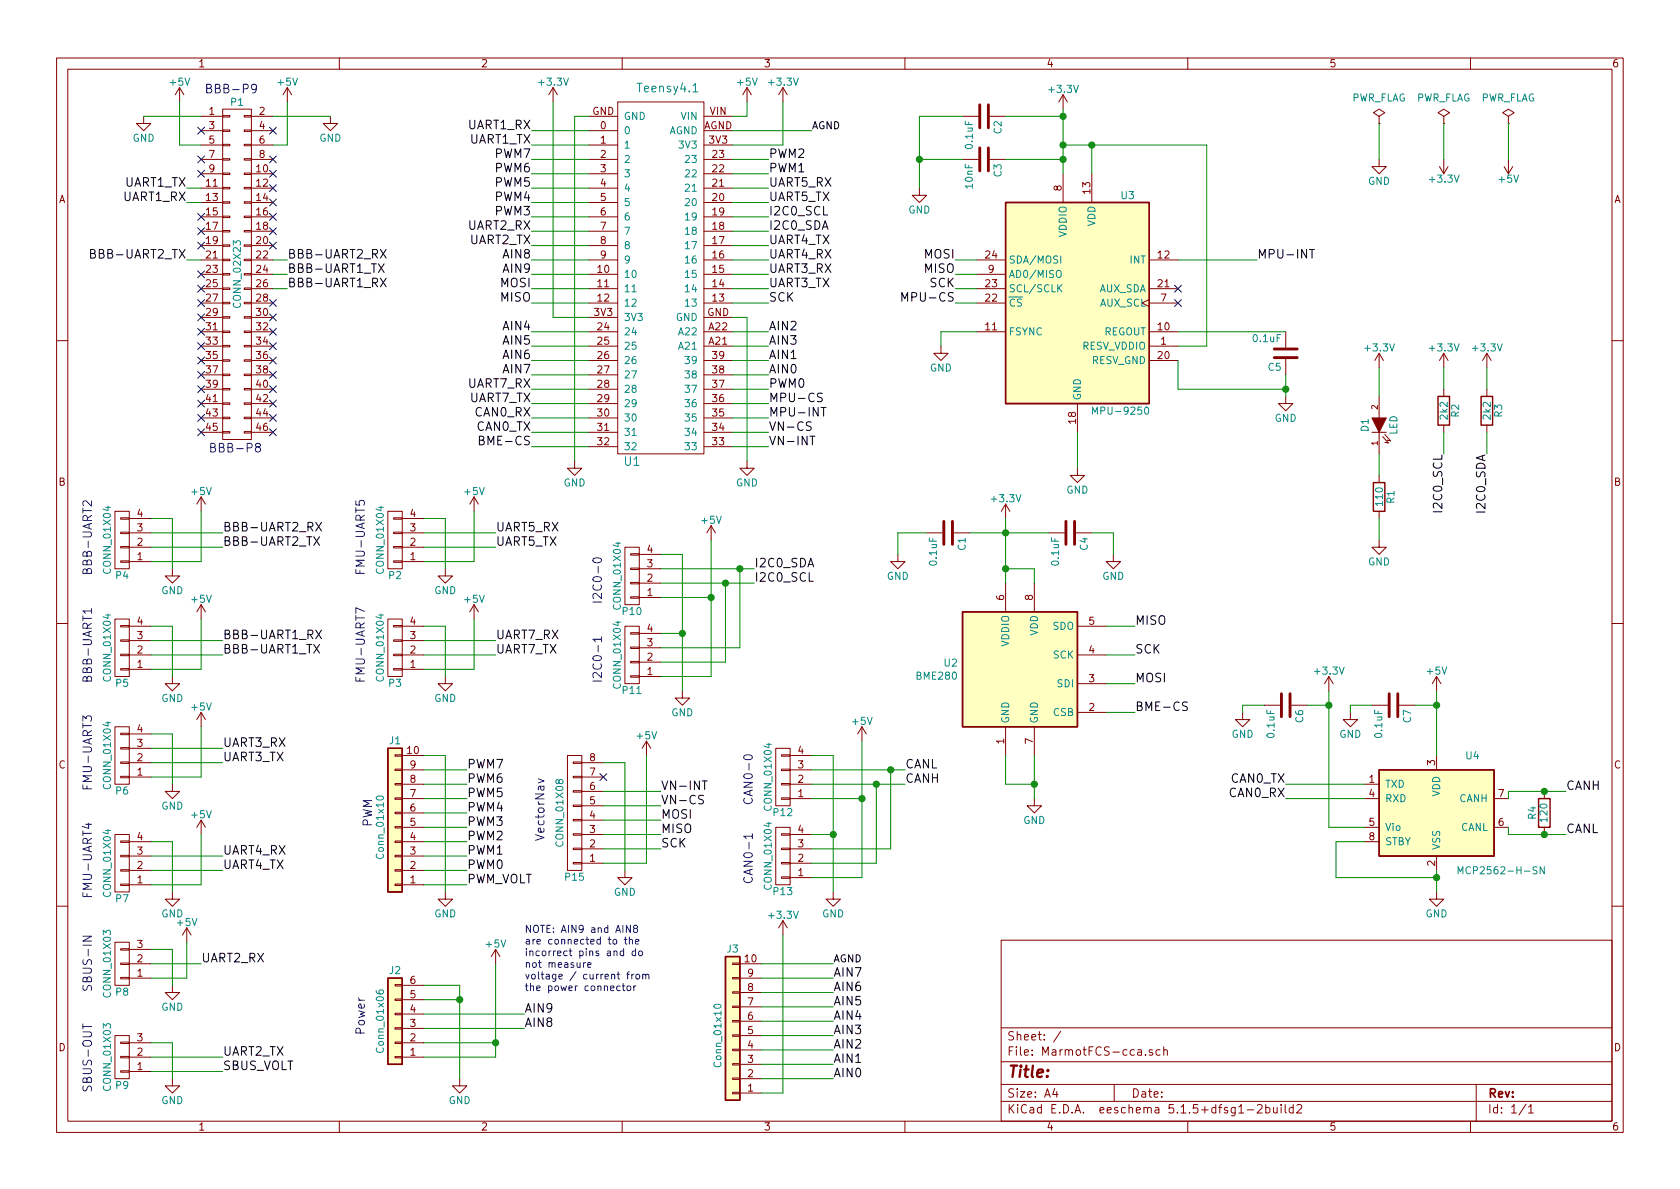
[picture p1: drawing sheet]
<svg xmlns="http://www.w3.org/2000/svg" width="297mm" height="210mm" viewBox="0 0 297 210" stroke-linecap="round" stroke-linejoin="round" font-family="sans-serif">
<g fill="none" stroke="#840000" stroke-width=".18">
<path d="M10 10.3h277v189.9h-277zM12 12.2h273v186.1h-273zM31.7 15.5l-.7 1.3M31.7 15.5v2.5M31.7 15.5l.8 1.3M39.4 19.3h5v58.4h-5zM50.8 15.5l-.8 1.3M50.8 15.5v2.5M50.8 15.5l.8 1.3M60 10.3v1.9M97.8 15.5l-.8 1.3M97.8 15.5v2.5"/>
<path d="M97.8 15.5l.8 1.3M109.2 18h15.3v62.3h-15.3zM110 10.3v1.9M132.1 15.5l-.8 1.3M132.1 15.5v2.5M132.1 15.5l.7 1.3M138.4 15.5v2.5M138.4 15.5l-.7 1.3M138.4 15.5l.8 1.3M160 10.3v1.9M188 16.8v2.5M188 16.8l-.8 1.2"/>
<path d="M188 16.8l.7 1.2M210 10.3v1.9M260 10.3v1.9M25.4 20.6v1.2h1.3l-1.3 1.3-1.3-1.3h1.3M35.6 23.1h3.8M35.6 25.6h3.8M35.6 38.3h3.8M35.6 28.2h3.8M35.6 35.8h3.8M35.6 33.3h3.8M35.6 30.7h3.8M35.6 20.6h3.8"/>
<path d="M39.4 38.2h1.2v.3h-1.2zM39.4 35.7h1.2v.2h-1.2zM39.4 33.1h1.2v.3h-1.2zM39.4 30.6h1.2v.3h-1.2zM39.4 28.1h1.2v.2h-1.2zM39.4 25.5h1.2v.3h-1.2zM39.4 23h1.2v.2h-1.2zM39.4 20.4h1.2v.3h-1.2zM43.2 38.2h1.2v.3h-1.2zM43.2 35.7h1.2v.2h-1.2zM43.2 33.1h1.2v.3h-1.2zM43.2 30.6h1.2v.3h-1.2z"/>
<path d="M43.2 28.1h1.2v.2h-1.2zM43.2 25.5h1.2v.3h-1.2zM43.2 23h1.2v.2h-1.2zM43.2 20.4h1.2v.3h-1.2zM44.4 23.1h3.9M44.4 25.6h3.9M44.4 38.3h3.9M44.4 28.2h3.9M44.4 35.8h3.9M44.4 33.3h3.9M44.4 30.7h3.9M44.4 20.6h3.9"/>
<path d="M58.4 20.6v1.2h1.3l-1.3 1.3-1.3-1.3h1.3M104.1 23.1h5.1M104.1 25.6h5.1M104.1 38.3h5.1M104.1 28.2h5.1M104.1 35.8h5.1M104.1 33.3h5.1M104.1 30.7h5.1M104.1 20.6h5.1M124.5 23.1h5M124.5 25.6h5M124.5 38.3h5"/>
<path d="M124.5 28.2h5M124.5 35.8h5M124.5 33.3h5M124.5 30.7h5M124.5 20.6h5M162.6 33.3v1.2h1.2l-1.2 1.3-1.3-1.3h1.3M170.2 28.2h2.8M170.2 20.6h2.8M175 28.2h2.8M175 20.6h2.8M188 30.7v5.1M193 30.7v5.1"/>
<path d="M243.8 20.6l1.1-.7-1.1-.6-1 .6 1 .7v1.2M243.8 21.8h.1M243.8 28.2v1.3h1.3l-1.3 1.2-1.2-1.2h1.2M254.5 29.5l.8 1.2M255.3 20.6l1-.7-1-.6-1 .6 1 .7v1.2M255.3 21.8h.1M255.3 28.2v2.5M256 29.5l-.7 1.2M265.9 29.5l.8 1.2M266.7 20.6l1-.7-1-.6-1 .6 1 .7v1.2M266.7 21.8h.1M266.7 28.2v2.5"/>
<path d="M267.5 29.5l-.8 1.2M35.6 58.7h3.8M35.6 46h3.8M35.6 51h3.8M35.6 53.6h3.8M35.6 48.5h3.8M35.6 43.4h3.8M35.6 40.9h3.8M35.6 56.1h3.8M39.4 58.5h1.2v.3h-1.2zM39.4 56h1.2v.3h-1.2zM39.4 53.5h1.2v.2h-1.2z"/>
<path d="M39.4 50.9h1.2v.3h-1.2zM39.4 48.4h1.2v.2h-1.2zM39.4 45.8h1.2v.3h-1.2zM39.4 43.3h1.2v.3h-1.2zM39.4 40.8h1.2v.2h-1.2zM43.2 58.5h1.2v.3h-1.2zM43.2 56h1.2v.3h-1.2zM43.2 53.5h1.2v.2h-1.2zM43.2 50.9h1.2v.3h-1.2zM43.2 48.4h1.2v.2h-1.2zM43.2 45.8h1.2v.3h-1.2zM43.2 43.3h1.2v.3h-1.2z"/>
<path d="M43.2 40.8h1.2v.2h-1.2zM44.4 58.7h3.9M44.4 46h3.9M44.4 51h3.9M44.4 53.6h3.9M44.4 48.5h3.9M44.4 43.4h3.9M44.4 40.9h3.9M44.4 56.1h3.9M104.1 58.7h5.1M104.1 46h5.1M104.1 51h5.1"/>
<path d="M104.1 53.6h5.1M104.1 48.5h5.1M104.1 43.4h5.1M104.1 40.9h5.1M104.1 56.1h5.1M124.5 58.7h5M124.5 46h5M124.5 51h5M124.5 53.6h5M124.5 48.5h5M124.5 43.4h5M124.5 40.9h5"/>
<path d="M124.5 56.1h5M172.7 58.7h5.1M172.7 46h5.1M172.7 51h5.1M172.7 53.6h5.1M172.7 48.5h5.1M203.2 53l-1.3 .6 1.3 .6M203.2 58.7h5.1M203.2 46h5.1M203.2 51h5.1M203.2 53.6h5.1M227.3 58.7v2.8"/>
<path d="M10 60.2h2M35.6 61.2h3.8M35.6 63.7h3.8M35.6 76.4h3.8M35.6 66.3h3.8M35.6 68.8h3.8M35.6 71.4h3.8M35.6 73.9h3.8M39.4 76.3h1.2v.3h-1.2zM39.4 73.8h1.2v.2h-1.2zM39.4 71.2h1.2v.3h-1.2zM39.4 68.7h1.2v.3h-1.2z"/>
<path d="M39.4 66.2h1.2v.2h-1.2zM39.4 63.6h1.2v.3h-1.2zM39.4 61.1h1.2v.2h-1.2zM43.2 76.3h1.2v.3h-1.2zM43.2 73.8h1.2v.2h-1.2zM43.2 71.2h1.2v.3h-1.2zM43.2 68.7h1.2v.3h-1.2zM43.2 66.2h1.2v.2h-1.2zM43.2 63.6h1.2v.3h-1.2zM43.2 61.1h1.2v.2h-1.2zM44.4 61.2h3.9M44.4 63.7h3.9"/>
<path d="M44.4 76.4h3.9M44.4 66.3h3.9M44.4 68.8h3.9M44.4 71.4h3.9M44.4 73.9h3.9M104.1 61.2h5.1M104.1 63.7h5.1M104.1 76.4h5.1M104.1 66.3h5.1M104.1 68.8h5.1M104.1 71.4h5.1M104.1 73.9h5.1"/>
<path d="M104.1 79h5.1M124.5 61.2h5M124.5 63.7h5M124.5 76.4h5M124.5 66.3h5M124.5 68.8h5M124.5 71.4h5M124.5 73.9h5M124.5 79h5M166.4 61.2v1.3h1.2l-1.2 1.2-1.3-1.2h1.3M190.5 71.4v5M203.2 61.2h5.1"/>
<path d="M203.2 63.7h5.1M227.3 70.1v1.3h1.3l-1.3 1.2-1.2-1.2h1.2M227.3 63.5v2.8M242.6 76.4h2.5M243.8 62.5l-.7 1.2M243.8 62.5v2.5M243.8 70.1v3.8M243.8 76.4v3.9M243.8 62.5l.8 1.2M244.5 77.2l1 1.2-.6-.2M244.9 76.8l1 1.2-.7-.2M255.3 62.5l-.8 1.2"/>
<path d="M255.3 62.5v2.5M255.3 68.8v1.3M255.3 75.2v1.2M255.3 62.5l.7 1.2M262.9 62.5v2.5M262.9 68.8v1.3M262.9 75.2v1.2M262.9 62.5l-.8 1.2M262.9 62.5l.8 1.2M285 60.2h2M20.3 90.4h2.6v10.2h-2.6zM21.3 91.6h1.6v.2h-1.6z"/>
<path d="M21.3 94.1h1.6v.3h-1.6zM21.3 96.6h1.6v.3h-1.6zM21.3 99.2h1.6v.2h-1.6zM22.9 99.3h3.8M22.9 96.8h3.8M22.9 94.2h3.8M22.9 91.7h3.8M35.6 87.9v2.5M35.6 87.9l-.8 1.2M35.6 87.9l.7 1.2M68.6 90.4h2.5v10.2h-2.5zM69.6 91.6h1.5v.2h-1.5z"/>
<path d="M69.6 94.1h1.5v.3h-1.5zM69.6 96.6h1.5v.3h-1.5zM69.6 99.2h1.5v.2h-1.5zM71.1 99.3h3.8M71.1 96.8h3.8M71.1 94.2h3.8M71.1 91.7h3.8M83.8 87.9v2.5M83.8 87.9l-.7 1.2M83.8 87.9l.8 1.2M101.6 81.5v1.3h1.3l-1.3 1.3-1.3-1.3h1.3M110.5 96.8h2.5v10.1h-2.5z"/>
<path d="M111.5 97.9h1.5v.3h-1.5zM113 98h3.8M125.7 93l-.7 1.2M125.7 93v2.5M125.7 93l.8 1.2M132.1 81.5v1.3h1.2l-1.2 1.3-1.3-1.3h1.3M158.7 98v1.3h1.3l-1.3 1.3-1.2-1.3h1.2M163.8 94.2h2.8M168.7 94.2h2.7M177.8 89.1v2.6M177.8 89.1l-.8 1.3M177.8 89.1l.8 1.3"/>
<path d="M185.4 94.2h2.8M190.2 94.2h2.8M190.5 82.8v1.3h1.3l-1.3 1.2-1.3-1.2h1.3M196.8 98v1.3h1.3l-1.3 1.3-1.2-1.3h1.2M243.8 95.5v1.3h1.3l-1.3 1.2-1.2-1.2h1.2M243.8 84.1v1.2M243.8 90.4v1.3M10 110.3h2M20.3 109.5h2.6v10.1h-2.6zM21.3 110.6h1.6v.3h-1.6zM21.3 113.2h1.6v.2h-1.6zM21.3 115.7h1.6v.2h-1.6z"/>
<path d="M21.3 118.2h1.6v.3h-1.6zM22.9 115.8h3.8M22.9 110.7h3.8M22.9 118.4h3.8M22.9 113.3h3.8M30.5 119.6v1.3h1.2l-1.2 1.3-1.3-1.3h1.3M30.5 100.6v1.2h1.2l-1.2 1.3-1.3-1.3h1.3M35.6 106.9l-.8 1.3M35.6 106.9v2.6M35.6 106.9l.7 1.3M68.6 109.5h2.5v10.1h-2.5zM69.6 110.6h1.5v.3h-1.5z"/>
<path d="M69.6 113.2h1.5v.2h-1.5zM69.6 115.7h1.5v.2h-1.5zM69.6 118.2h1.5v.3h-1.5zM71.1 115.8h3.8M71.1 110.7h3.8M71.1 118.4h3.8M71.1 113.3h3.8M78.7 119.6v1.3h1.3l-1.3 1.3-1.2-1.3h1.2M78.7 100.6v1.2h1.3l-1.3 1.3-1.2-1.3h1.2M83.8 106.9l-.7 1.3M83.8 106.9v2.6M83.8 106.9l.8 1.3"/>
<path d="M110.5 110.7h2.5v10.2h-2.5zM111.5 100.5h1.5v.2h-1.5zM111.5 103h1.5v.2h-1.5zM111.5 105.5h1.5v.3h-1.5zM111.5 111.9h1.5v.2h-1.5zM111.5 114.4h1.5v.3h-1.5zM111.5 117h1.5v.2h-1.5zM111.5 119.5h1.5v.3h-1.5zM113 105.7h3.8M113 103.1h3.8M113 100.6h3.8M113 119.6h3.8"/>
<path d="M113 117.1h3.8M113 114.5h3.8M113 112h3.8M177.8 103.1v5.1M182.9 103.1v5.1M190.5 115.8h5.1M190.5 110.7h5.1M234.9 119.6l-.7 1.3M234.9 119.6v2.6M234.9 119.6l.8 1.3M254 119.6l-.8 1.3M254 119.6v2.6"/>
<path d="M254 119.6l.8 1.3M285 110.3h2M20.3 128.5h2.6v10.2h-2.6zM21.3 129.7h1.6v.2h-1.6zM21.3 132.2h1.6v.3h-1.6zM21.3 134.7h1.6v.3h-1.6zM21.3 137.3h1.6v.2h-1.6zM22.9 137.4h3.8M22.9 134.9h3.8M22.9 132.3h3.8M22.9 129.8h3.8M30.5 138.7v1.2h1.2l-1.2 1.3-1.3-1.3h1.3"/>
<path d="M35.6 126v2.5M35.6 126l-.8 1.2M35.6 126l.7 1.2M69.8 138.6h1.3v.2h-1.3zM69.8 136h1.3v.3h-1.3zM69.8 133.5h1.3v.2h-1.3zM71.1 138.7h3.8M71.1 133.6h3.8M71.1 136.1h3.8M100.3 133.6h2.6v20.3h-2.6zM101.3 134.7h1.6v.3h-1.6zM101.3 137.3h1.6v.2h-1.6z"/>
<path d="M101.3 139.8h1.6v.3h-1.6zM102.9 137.4h3.8M102.9 134.9h3.8M102.9 139.9h3.8M114.3 131.1l-.8 1.2M114.3 131.1v2.5M114.3 131.1l.8 1.2M120.6 122.2v1.2h1.3l-1.3 1.3-1.2-1.3h1.2M137.2 132.3h2.5v10.2h-2.5zM138.2 133.5h1.5v.2h-1.5zM138.2 136h1.5v.3h-1.5zM138.2 138.6h1.5v.2h-1.5z"/>
<path d="M139.7 138.7h3.8M139.7 133.6h3.8M139.7 136.1h3.8M152.4 128.5l-.8 1.3M152.4 128.5v2.6M152.4 128.5l.8 1.3M177.8 128.5v5.1M182.9 128.5v5.1M190.5 126h5.1M190.5 120.9h5.1M219.7 126v1.2h1.3l-1.3 1.3-1.3-1.3h1.3M223.5 124.7h2.8"/>
<path d="M228.3 124.7h2.8M238.8 126v1.2h1.2l-1.2 1.3-1.3-1.3h1.3M241.3 138.7h2.5M242.6 124.7h2.8M247.4 124.7h2.8M254 133.6v2.5M273 139.9v1.3M20.3 147.6h2.6v10.1h-2.6zM21.3 148.7h1.6v.3h-1.6zM21.3 151.3h1.6v.2h-1.6zM21.3 153.8h1.6v.2h-1.6zM21.3 156.3h1.6v.3h-1.6z"/>
<path d="M22.9 148.8h3.8M22.9 156.5h3.8M22.9 153.9h3.8M22.9 151.4h3.8M30.5 157.7v1.3h1.2l-1.2 1.3-1.3-1.3h1.3M35.6 145v2.6M35.6 145l-.8 1.3M35.6 145l.7 1.3M69.8 141.1h1.3v.2h-1.3zM69.8 143.6h1.3v.3h-1.3zM69.8 148.7h1.3v.3h-1.3zM69.8 151.3h1.3v.2h-1.3z"/>
<path d="M69.8 153.8h1.3v.2h-1.3zM69.8 156.3h1.3v.3h-1.3zM69.8 146.2h1.3v.2h-1.3zM71.1 141.2h3.8M71.1 146.3h3.8M71.1 148.8h3.8M71.1 156.5h3.8M71.1 153.9h3.8M71.1 151.4h3.8M71.1 143.8h3.8M78.7 157.7v1.3h1.3l-1.3 1.3-1.2-1.3h1.2M101.3 142.4h1.6v.2h-1.6z"/>
<path d="M101.3 144.9h1.6v.3h-1.6zM101.3 147.4h1.6v.3h-1.6zM101.3 150h1.6v.2h-1.6zM101.3 152.5h1.6v.3h-1.6zM102.9 152.6h3.8M102.9 150.1h3.8M102.9 147.6h3.8M102.9 145h3.8M102.9 142.5h3.8M110.5 153.9v1.3h1.3l-1.3 1.3-1.3-1.3h1.3M137.2 146.3h2.5v10.2h-2.5zM138.2 147.4h1.5v.3h-1.5z"/>
<path d="M138.2 150h1.5v.2h-1.5zM138.2 152.5h1.5v.3h-1.5zM138.2 155.1h1.5v.2h-1.5zM138.2 141.1h1.5v.2h-1.5zM139.7 141.2h3.8M139.7 152.6h3.8M139.7 150.1h3.8M139.7 147.6h3.8M139.7 155.2h3.8M147.3 157.7v1.3h1.3l-1.3 1.3-1.3-1.3h1.3M182.9 141.2v1.3h1.2l-1.2 1.3-1.3-1.3h1.3M241.3 141.2h2.5"/>
<path d="M241.3 146.3h2.5M241.3 148.8h2.5M254 157.7v1.3h1.3l-1.3 1.3-1.3-1.3h1.3M254 151.4v2.5M264.2 141.2h2.5M264.2 146.3h2.5M273 146.3v1.3M10 160.2h2M20.3 166.6h2.6v7.6h-2.6zM21.3 167.8h1.6v.2h-1.6zM21.3 170.3h1.6v.3h-1.6zM21.3 172.8h1.6v.3h-1.6z"/>
<path d="M22.9 173h3.8M22.9 170.4h3.8M22.9 167.9h3.8M30.5 174.2v1.3h1.2l-1.2 1.3-1.3-1.3h1.3M33 164.1l-.7 1.2M33 164.1v2.5M33 164.1l.8 1.2M69.8 176.7h1.3v.2h-1.3zM69.8 174.1h1.3v.3h-1.3zM69.8 179.2h1.3v.2h-1.3zM71.1 179.3h3.8M71.1 176.8h3.8"/>
<path d="M71.1 174.2h3.8M87.6 167.9l-.7 1.3M87.6 167.9v2.5M87.6 167.9l.8 1.3M129.5 177.9h1.3v.3h-1.3zM129.5 175.4h1.3v.2h-1.3zM129.5 172.8h1.3v.3h-1.3zM129.5 170.3h1.3v.3h-1.3zM130.8 173h3.8M130.8 170.4h3.8M130.8 178h3.8M130.8 175.5h3.8"/>
<path d="M138.4 162.8l-.7 1.3M138.4 162.8v2.5M138.4 162.8l.8 1.3M177 166.3h108v32h-108zM285 160.2h2M20.3 183.1h2.6v7.6h-2.6zM21.3 184.3h1.6v.2h-1.6zM21.3 186.8h1.6v.3h-1.6zM21.3 189.4h1.6v.2h-1.6zM22.9 189.5h3.8M22.9 186.9h3.8M22.9 184.4h3.8"/>
<path d="M30.5 190.7v1.3h1.2l-1.2 1.3-1.3-1.3h1.3M60 198.3v1.9M69.8 184.3h1.3v.2h-1.3zM69.8 186.8h1.3v.3h-1.3zM69.8 181.7h1.3v.3h-1.3zM71.1 186.9h3.8M71.1 184.4h3.8M71.1 181.9h3.8M81.3 190.7v1.3h1.2l-1.2 1.3-1.3-1.3h1.3M110 198.3v1.9M129.5 180.5h1.3v.2h-1.3zM129.5 185.5h1.3v.3h-1.3z"/>
<path d="M129.5 188.1h1.3v.2h-1.3zM129.5 190.6h1.3v.3h-1.3zM129.5 193.2h1.3v.2h-1.3zM129.5 183h1.3v.3h-1.3zM130.8 193.3h3.8M130.8 190.7h3.8M130.8 188.2h3.8M130.8 185.7h3.8M130.8 183.1h3.8M130.8 180.6h3.8M160 198.3v1.9M177 194.8h108"/>
<path d="M177 191.8h108M177 187.8h108M177 181.8h108M186.5 192.5l-.4 1h1M186.8 193v1M187.6 182.3l-1.3 2M197 191.8v3M202.5 186.5v.1M203.8 185.7a.37 .37 0 0 0-.6 .1l.1 .2 .5 .2v.1l-.2 .3-.4-.1M205.1 185.7l-.4-.1-.3 .3 .1 .6 .2 .1 .4-.1M205.8 185.7a.37 .37 0 0 1 .6 .1v.8M205.8 185.1v1.5"/>
<path d="M210 198.3v1.9M220.5 196.3h1.2M222.3 195.5l.2-.2h.4l.3 .5-1 1h1M223.8 195.9l.4-.1 .3 .3v.6l-.3 .1-.4-.1M223.8 195.3v1.5M225.2 195.8v.9l.4 .1 .2-.1M225.8 195.8v1M226.5 195.3v.2M226.5 195.8v1M227.2 195.3v1.3l.3 .2M228.7 195.9l-.5-.1-.3 .3 .1 .6 .2 .1 .5-.1M228.7 195.3v1.5"/>
<path d="M229.3 195.5l.2-.2h.4l.2 .2v.3v.2l-.9 .8h.9M260 198.3v1.9M261 191.8v6.5M269.8 195.2l-1.2 2M270.3 195.8l.4-.5v1.5M270.3 196.8h.8"/>
</g>
<g fill="none" stroke="#840000" stroke-width=".51">
<path d="M173.2 18.5v4.1M174.8 18.5v4.1M173.2 26.2v4M174.8 26.2v4M225.3 61.7h4.1M225.3 63.2h4.1M166.9 92.2v4.1M168.4 92.2v4.1M188.5 92.2v4.1M190 92.2v4.1M226.6 122.7v4M228.1 122.7v4"/>
<path d="M245.6 122.7v4M247.1 122.7v4"/>
</g>
<path d="M177.8 35.8h25.4v35.6h-25.4zM254.3 70.1h2v5.1h-2zM261.9 70.1h2v5.1h-2zM242.8 85.3h2.1v5.1h-2.1zM170.2 108.2h20.3v20.3h-20.3zM68.6 132.3h2.5v25.4h-2.5zM243.8 136.1h20.4v15.3h-20.4zM272 141.2h2.1v5.1h-2.1zM68.6 173h2.5v15.2h-2.5zM128.3 169.2h2.5v25.4h-2.5z" fill="none" stroke="#840000" stroke-width=".25"/>
<g fill="#ffffc2" stroke="#ffffc2" stroke-width=".18">
<path d="M243.8 136.1h20.4v15.3h-20.4z"/>
<path d="M68.6 132.3h2.5v25.4h-2.5z"/>
<path d="M170.2 108.2h20.3v20.3h-20.3z"/>
<path d="M177.8 35.8h25.4v35.6h-25.4z"/>
<path d="M68.6 173h2.5v15.2h-2.5z"/>
<path d="M128.3 169.2h2.5v25.4h-2.5z"/>
</g>
<path d="M122.5 16.3h.9M186.8 48l.3-.2a.45 .45 0 0 1 .5 .4v.4l-.1 .4h-.5a.92 .92 0 0 1-.2-1zM187.2 50.9l.6 .7M187.6 45.3v1.2M187.8 50.3l-.8 .8M193.2 73.2v-1.2l.4 .9 .4-.9v1.2M202.5 72.1l.2-.1a.67 .67 0 0 1 .4 .6 .67 .67 0 0 1-.4 .6l-.3-.4zM66.6 140.9a.68 .68 0 0 1 1.2 .3 .73 .73 0 0 1-1.3-.1zM257.8 154.5v-1.2l.4 .9 .4-.9v1.2M273 153.3v1.2l-.7-1.2v1.2M66.5 175.2l.1 .3a.87 .87 0 0 0 1.2 0l-.1-.4h-.6l-.1 .4 .3 .3M126.3 177.7a.68 .68 0 0 1 1.2 .3 .73 .73 0 0 1-1.3-.1z" fill="none" stroke="#008484" stroke-width=".18"/>
<path d="M242.6 73.9h2.5l-1.3 2.5z" fill="#840000" stroke="#840000" stroke-width=".18"/>
<g fill="none" stroke="#008400" stroke-width=".18">
<path d="M31.7 18v7.6h3.9M50.8 18v7.6h-2.5M97.8 18v38.1h6.3M132.1 18v2.6h-2.6M138.4 18v7.6h-8.9M188 19.3v11.4M25.4 20.6h10.2M33 35.8h2.6M33 33.3h2.6M48.3 20.6h10.1M94 25.6h10.1M94 28.2h10.1"/>
<path d="M94 30.7h10.1M94 35.8h10.1M94 23.1h10.1M94 33.3h10.1M94 38.3h10.1M104.1 20.6h-2.5v60.9M129.5 28.2h6.4M129.5 30.7h6.4M129.5 35.8h6.4M129.5 23.1h14M129.5 33.3h6.4M129.5 38.3h6.4"/>
<path d="M162.6 28.2h7.6M170.2 20.6h-7.6v12.7M177.8 20.6h10.2M177.8 28.2h10.2M188 25.6h25.4v35.6h-5.1M193 25.6v5.1M243.8 21.8v6.4M255.3 21.8v6.4M266.7 21.8v6.4M33 46h2.6M48.3 46h2.5M48.3 48.5h2.5"/>
<path d="M48.3 51h2.5M94 46h10.1M94 48.5h10.1M94 53.6h10.1M94 58.7h10.1M94 51h10.1M94 43.4h10.1M94 40.9h10.1M129.5 46h6.4M129.5 48.5h6.4M129.5 53.6h6.4M129.5 58.7h6.4"/>
<path d="M129.5 51h6.4M129.5 43.4h6.4M129.5 56.1h2.6v25.4M129.5 40.9h6.4M168.9 46h3.8M168.9 48.5h3.8M168.9 53.6h3.8M168.9 51h3.8M172.7 58.7h-6.3v2.5M208.3 46h13.9M208.3 58.7h19M94 79h10.1"/>
<path d="M94 76.4h10.1M94 61.2h10.1M94 63.7h10.1M94 71.4h10.1M94 68.8h10.1M94 66.3h10.1M94 73.9h10.1M129.5 79h6.4M129.5 76.4h6.4M129.5 61.2h6.4M129.5 63.7h6.4M129.5 71.4h6.4"/>
<path d="M129.5 68.8h6.4M129.5 66.3h6.4M129.5 73.9h6.4M190.5 76.4v6.4M208.3 63.7v5.1h19M227.3 66.3v3.8M243.8 65v5.1M255.3 65v3.8M255.3 76.4v3.9M262.9 65v3.8M262.9 76.4v3.9M26.7 91.7h3.8v8.9"/>
<path d="M26.7 94.2h12.7M26.7 96.8h12.7M35.6 90.4v8.9h-8.9M74.9 91.7h3.8v8.9M74.9 94.2h12.7M74.9 96.8h12.7M83.8 90.4v8.9h-8.9M116.8 98h3.8v24.2M125.7 95.5v24.1h-8.9M163.8 94.2h-5.1v3.8M171.4 94.2h14M177.8 91.7v11.4"/>
<path d="M193 94.2h3.8v3.8M243.8 80.3v3.8M243.8 91.7v3.8M26.7 110.7h3.8v8.9M26.7 113.3h12.7M26.7 115.8h12.7M35.6 109.5v8.9h-8.9M74.9 110.7h3.8v8.9M74.9 113.3h12.7M74.9 115.8h12.7M83.8 109.5v8.9h-8.9M116.8 103.1h16.5"/>
<path d="M116.8 100.6h16.5M116.8 112h3.8M116.8 105.7h8.9M128.3 103.1v14h-11.5M130.8 100.6v13.9h-14M177.8 100.6h5.1v2.5M195.6 110.7h5.1M195.6 115.8h5.1M26.7 129.8h3.8v8.9M26.7 132.3h12.7M26.7 134.9h12.7M35.6 128.5v8.9h-8.9"/>
<path d="M74.9 138.7h7.6M74.9 133.6h3.8v24.1M74.9 136.1h7.6M106.7 139.9h10.1M106.7 134.9h3.8v19M114.3 133.6v19h-7.6M143.5 138.7h16.5M143.5 133.6h3.8v24.1M143.5 136.1h16.5M152.4 131.1v24.1h-8.9M154.9 138.7v13.9h-11.4M157.5 136.1v14h-14"/>
<path d="M177.8 133.6v5.1h5.1M182.9 133.6v7.6M195.6 126h5.1M195.6 120.9h5.1M223.5 124.7h-3.8v1.3M227.3 138.7h14M231.1 124.7h3.8M234.9 122.2v24.1h6.4M242.6 124.7h-3.8v1.3M250.2 124.7h3.8M254 122.2v11.4M276.9 139.9h-10.2v1.3"/>
<path d="M26.7 148.8h3.8v8.9M26.7 153.9h12.7M26.7 151.4h12.7M35.6 147.6v8.9h-8.9M74.9 141.2h7.6M74.9 146.3h7.6M74.9 148.8h7.6M74.9 156.5h7.6M74.9 153.9h7.6M74.9 151.4h7.6M74.9 143.8h7.6M106.7 147.6h10.1"/>
<path d="M106.7 150.1h10.1M106.7 145h10.1M106.7 142.5h10.1M143.5 147.6h3.8M143.5 141.2h8.9M227.3 141.2h14M241.3 148.8h-5.1v6.4h17.8M254 153.9v3.8M266.7 146.3v1.3h10.2M26.7 170.4h8.9M26.7 167.9h3.8v6.3M33 166.6v6.4h-6.3"/>
<path d="M74.9 174.2h6.4v16.5M74.9 179.3h17.8M74.9 176.8h6.4M87.6 170.4v16.5h-12.7M134.6 170.4h12.7M134.6 173h12.7M134.6 175.5h12.7M134.6 178h12.7M138.4 165.3v28h-3.8M26.7 189.5h12.7M26.7 186.9h12.7M26.7 184.4h3.8v6.3"/>
<path d="M74.9 184.4h12.7M74.9 181.9h17.8M134.6 185.7h12.7M134.6 188.2h12.7M134.6 190.7h12.7M134.6 183.1h12.7M134.6 180.6h12.7"/>
</g>
<g fill="none" stroke="#000" stroke-width=".18">
<path d="M16 44.8l.7-.1 .1-.2-.1-.3-.7-.1v1.5h.6l.3-.3a.41 .41 0 0 0-.4-.5M66.9 46.7l1 1.5M67.3 44.1l1 1.5M67.3 49.2l1 1.5M67.9 46.7l-1 1.5M68.3 44.1l-1 1.5M68.3 49.2l-1 1.5M159.5 53.3v-1.6l.5 1.1 .5-1.1v1.6M231.5 44.1h.9M232 44.1v1.5M84.8 77.8h.5l.2-.1v-.3l-.2-.3h-.5v1.6h.5l.3-.3a.41 .41 0 0 0-.3-.6M143.2 77.1h.9"/>
<path d="M143.4 74.7a.68 .68 0 0 0-.8 0v.5l.7 .3 .1 .3-.3 .3-.5-.1M145.2 72.1h.8M145.4 69.6a.62 .62 0 0 0-.8 0v.5l.6 .3 .2 .3-.3 .3h-.6M145.6 72.1v1.5M55.5 94.9l1 1.5M55.8 92.4l1 1.5M56.5 94.9l-1 1.5M56.8 92.4l-1 1.5M55.5 114l1 1.5M55.8 111.4l1 1.5M56.5 114l-1 1.5M56.8 111.4l-1 1.5"/>
<path d="M124.2 138.1h.8M209.9 124.2l-.5-.1-.3 .3v.3l.8 .4v.4a.62 .62 0 0 1-.8 .1M124.4 140.7a.68 .68 0 0 0-.8 .1v.4l.6 .3 .2 .4-.3 .3-.6-.1"/>
</g>
<g fill="none" stroke="#0000c2" stroke-width=".18">
<path d="M36.6 15.6l.7-.1 .1-.3-.2-.2-.6-.1v1.5h.5l.3-.3a.41 .41 0 0 0-.3-.5M45.5 79l-.3-.2v-.3l.3-.1 .5 .1 .1 .3-.2 .2-.6 .1a.48 .48 0 0 0 0 .8 .48 .48 0 0 0 .7-.1 .48 .48 0 0 0-.1-.7l-.2-.1M16.2 88.6v.9l-.9-.9h-.2h-.3l-.1 .2 .1 .6M62.9 88.6v.7l.7 .1-.1-.3 .1-.5 .2-.1 .5 .1 .1 .2v.3l-.1 .3M105 98.8a.86 .86 0 0 1 1.3 .4 .97 .97 0 0 1-1.5 0zM16.2 108h-1.5l.4 .5M16.2 107.6v.9M64.4 108.1l-1.5-.6v1M105.8 114.1v1.2M106.3 113h-1.5l.5 .5M106.3 112.6v.9M14.7 127.5v-.9l.5 .5 .1-.4 .2-.1 .6 .1 .1 .6-.2 .2"/>
<path d="M95.2 137.7l1 .4-1 .3M131.6 133.6a.84 .84 0 0 1 1.4 .4 .97 .97 0 0 1-1.5 0zM15.2 145.8h1M15.7 145.6v.9l-1.1-.4M133 147.9h-1.5l.4 .4M133 147.4v.9M14.7 165.6h1.5l-1.5 .8h1.5M103.2 170.2v.9M103.5 170.2l-.3 .3M103.9 170.6l.6-.1-.1-.2-.3-.1-.2 .2 .1 .6h.4M109.7 174.4l-.4-.1-.3 .3 .2 .5h.5M110 174.3h.5"/>
<path d="M110.2 173.9v1.1l.3 .2M110.3 168.2h-.4l-.2 .2 .1 .6h.5M110.3 167.7v1.3M110.4 166.1h.4M110.6 165.7v1.1l.2 .1M110.8 172.3h.5M111 174.4l.3-.1 .2 .3-.1 .5-.3 .1-.3-.3zM111.3 166.2l.2-.1 .3 .1v.7M111.3 171.9l-.3 .1v1.1M111.3 165.7v1.2M111.5 163.6v1.3l-.8-1.3v1.3M111.7 172.3v.8"/>
<path d="M112.1 172.3l-.4 .2M112.1 174.3v.9M112.2 164.2l-.1-.1v-.4l.4-.1 .2 .1v.4l-.6 .1-.1 .2v.3l.2 .2h.3l.2-.2v-.4l-.2-.1M112.4 166.5l.6-.1-.1-.2-.4-.1-.1 .2v.6h.5M112.4 168.2h-.4l-.2 .2 .1 .6h.5M112.4 167.7v1.3M112.4 174.3l-.3 .3M112.5 172.3h.4l.2 .2-.1 .6h-.3l-.3-.2zM113 168.2h.3l.3 .2-.1 .6h-.3l-.3-.2zM113.6 172.4l.2-.1h.3l.1 .8M113.6 172.3v.8M114.2 172.5l.2-.2h.3v.8"/>
<path d="M14.7 181.1v.9M14.7 181.5h1.5"/>
</g>
<g fill="#008400" stroke="#008400" stroke-width=".25">
<circle cx="130.8" cy="100.6" r=".51"/>
<circle cx="182.9" cy="138.7" r=".51"/>
<circle cx="235" cy="124.7" r=".51"/>
<circle cx="81.3" cy="176.8" r=".51"/>
<circle cx="273" cy="147.6" r=".51"/>
<circle cx="273" cy="139.9" r=".51"/>
<circle cx="227.3" cy="68.8" r=".51"/>
<circle cx="188" cy="25.6" r=".51"/>
<circle cx="188" cy="28.2" r=".51"/>
<circle cx="188" cy="20.6" r=".51"/>
<circle cx="162.6" cy="28.2" r=".51"/>
<circle cx="87.6" cy="184.4" r=".51"/>
<circle cx="193" cy="25.6" r=".51"/>
<circle cx="120.7" cy="112" r=".51"/>
<circle cx="154.9" cy="138.7" r=".51"/>
<circle cx="157.5" cy="136.1" r=".51"/>
<circle cx="177.8" cy="100.6" r=".51"/>
<circle cx="254" cy="124.7" r=".51"/>
<circle cx="177.8" cy="94.2" r=".51"/>
<circle cx="254" cy="155.2" r=".51"/>
<circle cx="147.3" cy="147.6" r=".51"/>
<circle cx="128.3" cy="103.1" r=".51"/>
<circle cx="125.7" cy="105.7" r=".51"/>
<circle cx="152.4" cy="141.2" r=".51"/>
</g>
<g fill="none" stroke="#000084" stroke-width=".18">
<path d="M35 27.6l1.2 1.2M35 30.1l1.2 1.2M35 22.5l1.2 1.2M35 37.7l1.2 1.3M36.2 30.1l-1.2 1.2M36.2 27.6l-1.2 1.2M36.2 22.5l-1.2 1.2M36.2 37.7l-1.2 1.3M47.7 37.7l1.2 1.3M47.7 35.2l1.2 1.2M47.7 32.7l1.2 1.2M47.7 30.1l1.2 1.2"/>
<path d="M47.7 27.6l1.2 1.2M47.7 22.5l1.2 1.2M48.9 37.7l-1.2 1.3M48.9 35.2l-1.2 1.2M48.9 32.7l-1.2 1.2M48.9 30.1l-1.2 1.2M48.9 27.6l-1.2 1.2M48.9 22.5l-1.2 1.2M35 42.8l1.2 1.2M35 53l1.2 1.2M35 40.3l1.2 1.2M35 47.9l1.2 1.2"/>
<path d="M35 55.5l1.2 1.2M35 58.1l1.2 1.2M35 50.4l1.2 1.3M36.2 55.5l-1.2 1.2M36.2 53l-1.2 1.2M36.2 47.9l-1.2 1.2M36.2 42.8l-1.2 1.2M36.2 40.3l-1.2 1.2M36.2 58.1l-1.2 1.2M36.2 50.4l-1.2 1.3M47.7 55.5l1.2 1.2M47.7 58.1l1.2 1.2"/>
<path d="M47.7 53l1.2 1.2M47.7 42.8l1.2 1.2M47.7 40.3l1.2 1.2M48.9 55.5l-1.2 1.2M48.9 58.1l-1.2 1.2M48.9 53l-1.2 1.2M48.9 42.8l-1.2 1.2M48.9 40.3l-1.2 1.2M207.7 53l1.2 1.2M207.7 50.4l1.2 1.3M208.9 53l-1.2 1.2M208.9 50.4l-1.2 1.3"/>
<path d="M35 63.1l1.2 1.3M35 75.8l1.2 1.3M35 60.6l1.2 1.2M35 73.3l1.2 1.2M35 65.7l1.2 1.2M35 68.2l1.2 1.2M35 70.8l1.2 1.2M36.2 68.2l-1.2 1.2M36.2 65.7l-1.2 1.2M36.2 63.1l-1.2 1.3M36.2 75.8l-1.2 1.3M36.2 60.6l-1.2 1.2"/>
<path d="M36.2 73.3l-1.2 1.2M36.2 70.8l-1.2 1.2M47.7 73.3l1.2 1.2M47.7 75.8l1.2 1.3M47.7 70.8l1.2 1.2M47.7 68.2l1.2 1.2M47.7 65.7l1.2 1.2M47.7 63.1l1.2 1.3M47.7 60.6l1.2 1.2M48.9 73.3l-1.2 1.2M48.9 63.1l-1.2 1.3M48.9 75.8l-1.2 1.3"/>
<path d="M48.9 60.6l-1.2 1.2M48.9 70.8l-1.2 1.2M48.9 68.2l-1.2 1.2M48.9 65.7l-1.2 1.2M106.1 136.8l1.2 1.2M107.3 136.8l-1.2 1.2"/>
</g>
<text font-size="2.8" fill="#840000" x="178" y="190.5">Title:</text>
<g font-size="2.1" fill="#0000c2">
<text x="37.8" y="16.5">BBB-P9</text>
<text x="36.8" y="80">BBB-P8</text>
<text x="16.3" y="101.8" transform="rotate(-90 16.3 101.8)">BBB-UART2</text>
<text x="64.5" y="101.8" transform="rotate(-90 64.5 101.8)">FMU-UART5</text>
<text x="106.4" y="106.9" transform="rotate(-90 106.4 106.9)">I2C0-0</text>
<text x="16.3" y="120.9" transform="rotate(-90 16.3 120.9)">BBB-UART1</text>
<text x="64.5" y="120.9" transform="rotate(-90 64.5 120.9)">FMU-UART7</text>
<text x="106.4" y="120.9" transform="rotate(-90 106.4 120.9)">I2C0-1</text>
<text x="16.3" y="139.9" transform="rotate(-90 16.3 139.9)">FMU-UART3</text>
<text x="133.1" y="142.5" transform="rotate(-90 133.1 142.5)">CAN0-0</text>
<text x="65.8" y="146.3" transform="rotate(-90 65.8 146.3)">PWM</text>
<text x="96.3" y="148.8" transform="rotate(-90 96.3 148.8)">VectorNav</text>
<text x="16.3" y="159" transform="rotate(-90 16.3 159)">FMU-UART4</text>
<text x="133.1" y="156.5" transform="rotate(-90 133.1 156.5)">CAN0-1</text>
<text x="16.3" y="175.5" transform="rotate(-90 16.3 175.5)">SBUS-IN</text>
<text x="64.5" y="183.1" transform="rotate(-90 64.5 183.1)">Power</text>
<text x="16.3" y="193.3" transform="rotate(-90 16.3 193.3)">SBUS-OUT</text>
</g>
<g font-size="2.1" fill="#008484">
<text x="113" y="16.3">Teensy4.1</text>
<text x="110.4" y="82.4">U1</text>
</g>
<g font-size="2.1">
<text x="82.8" y="22.9">UART1_RX</text>
<text x="83" y="25.4">UART1_TX</text>
<text x="87.6" y="27.9">PWM7</text>
<text x="135.9" y="27.9">PWM2</text>
<text x="21.8" y="35.6">UART1_RX</text>
<text x="22" y="33">UART1_TX</text>
<text x="87.6" y="30.5">PWM6</text>
<text x="87.6" y="33">PWM5</text>
<text x="87.6" y="35.6">PWM4</text>
<text x="135.9" y="30.5">PWM1</text>
<text x="135.9" y="33">UART5_RX</text>
<text x="135.9" y="35.6">UART5_TX</text>
<text x="82.8" y="40.6">UART2_RX</text>
<text x="87.6" y="38.1">PWM3</text>
<text x="135.9" y="40.6">I2C0_SDA</text>
<text x="135.9" y="38.1">I2C0_SCL</text>
<text x="16.7" y="45.7">BBB-UART2_TX</text>
<text x="50.8" y="45.7">BBB-UART2_RX</text>
<text x="83" y="43.2">UART2_TX</text>
<text x="89.2" y="45.7">AIN8</text>
<text x="135.9" y="43.2">UART4_TX</text>
<text x="135.9" y="45.7">UART4_RX</text>
<text x="163.5" y="45.7">MOSI</text>
<text x="222.2" y="45.7">MPU-INT</text>
<text x="50.8" y="48.3">BBB-UART1_TX</text>
<text x="50.8" y="50.8">BBB-UART1_RX</text>
<text x="88.5" y="50.8">MOSI</text>
<text x="88.5" y="53.3">MISO</text>
<text x="89.2" y="48.3">AIN9</text>
<text x="135.9" y="53.3">SCK</text>
<text x="135.9" y="48.3">UART3_RX</text>
<text x="135.9" y="50.8">UART3_TX</text>
<text x="160.5" y="53.3">MPU-CS</text>
<text x="163.5" y="48.3">MISO</text>
<text x="164.4" y="50.8">SCK</text>
<text x="89.2" y="58.4">AIN4</text>
<text x="135.9" y="58.4">AIN2</text>
<text x="89.2" y="63.5">AIN6</text>
<text x="89.2" y="61">AIN5</text>
<text x="135.9" y="61">AIN3</text>
<text x="135.9" y="63.5">AIN1</text>
<text x="82.8" y="68.6">UART7_RX</text>
<text x="83" y="71.1">UART7_TX</text>
<text x="89.2" y="66">AIN7</text>
<text x="135.9" y="68.6">PWM0</text>
<text x="135.9" y="66">AIN0</text>
<text x="135.9" y="71.1">MPU-CS</text>
<text x="84.1" y="73.7">CAN0_RX</text>
<text x="84.3" y="76.2">CAN0_TX</text>
<text x="135.9" y="76.2">VN-CS</text>
<text x="135.9" y="73.7">MPU-INT</text>
<text x="85.6" y="78.7">BME-CS</text>
<text x="135.9" y="78.7">VN-INT</text>
<text x="39.4" y="94">BBB-UART2_RX</text>
<text x="87.6" y="94">UART5_RX</text>
<text x="255" y="90.2" transform="rotate(-90 255 90.2)">I2C0_SCL</text>
<text x="262.6" y="90.4" transform="rotate(-90 262.6 90.4)">I2C0_SDA</text>
<text x="39.4" y="96.5">BBB-UART2_TX</text>
<text x="87.6" y="96.5">UART5_TX</text>
<text x="133.3" y="100.3">I2C0_SDA</text>
<text x="133.3" y="102.9">I2C0_SCL</text>
<text x="39.4" y="113">BBB-UART1_RX</text>
<text x="87.6" y="113">UART7_RX</text>
<text x="200.7" y="110.5">MISO</text>
<text x="39.4" y="115.6">BBB-UART1_TX</text>
<text x="87.6" y="115.6">UART7_TX</text>
<text x="200.7" y="115.6">SCK</text>
<text x="200.7" y="120.6">MOSI</text>
<text x="200.7" y="125.7">BME-CS</text>
<text x="39.4" y="132.1">UART3_RX</text>
<text x="39.4" y="134.6">UART3_TX</text>
<text x="82.5" y="135.9">PWM7</text>
<text x="160" y="135.9">CANL</text>
<text x="82.5" y="138.4">PWM6</text>
<text x="82.5" y="141">PWM5</text>
<text x="82.5" y="143.5">PWM4</text>
<text x="116.8" y="142.2">VN-CS</text>
<text x="116.8" y="139.7">VN-INT</text>
<text x="160" y="138.4">CANH</text>
<text x="217.4" y="141">CAN0_RX</text>
<text x="217.7" y="138.4">CAN0_TX</text>
<text x="276.9" y="139.7">CANH</text>
<text x="82.5" y="146">PWM3</text>
<text x="82.5" y="148.6">PWM2</text>
<text x="116.8" y="149.9">SCK</text>
<text x="116.8" y="144.8">MOSI</text>
<text x="116.8" y="147.3">MISO</text>
<text x="276.9" y="147.3">CANL</text>
<text x="39.4" y="151.1">UART4_RX</text>
<text x="39.4" y="153.7">UART4_TX</text>
<text x="82.5" y="151.1">PWM1</text>
<text x="82.5" y="153.7">PWM0</text>
<text x="82.5" y="156.2">PWM_VOLT</text>
<text x="35.6" y="170.2">UART2_RX</text>
<text x="147.3" y="172.7">AIN7</text>
<text x="92.7" y="179.1">AIN9</text>
<text x="147.3" y="175.3">AIN6</text>
<text x="147.3" y="177.8">AIN5</text>
<text x="92.7" y="181.6">AIN8</text>
<text x="147.3" y="185.4">AIN2</text>
<text x="147.3" y="180.3">AIN4</text>
<text x="147.3" y="182.9">AIN3</text>
<text x="39.4" y="186.7">UART2_TX</text>
<text x="39.4" y="189.2">SBUS_VOLT</text>
<text x="147.3" y="188">AIN1</text>
<text x="147.3" y="190.5">AIN0</text>
</g>
<g font-size="2.1" fill="#840000">
<text x="178" y="184">Sheet: /</text>
<text x="178" y="186.7">File: MarmotFCS-cca.sch</text>
<text x="178" y="196.9">KiCad E.D.A. eeschema 5.1.5+dfsg1-2build2</text>
<text x="178" y="194.1">Size: A4</text>
<text x="200" y="194.1">Date:</text>
<text x="263" y="194.1">Rev:</text>
<text x="263" y="196.9">Id: 1/1</text>
</g>
<g font-size="1.8" fill="#840000">
<text x="35" y="11.9">1</text>
<text x="85" y="11.9">2</text>
<text x="135" y="11.9">3</text>
<text x="185" y="11.9">4</text>
<text x="235" y="11.9">5</text>
<text x="285" y="11.9">6</text>
<text x="37" y="20.3">1</text>
<text x="37" y="22.9">3</text>
<text x="45.9" y="20.3">2</text>
<text x="45.9" y="22.9">4</text>
<text x="104.7" y="20.3">GND</text>
<text x="106.2" y="22.9">0</text>
<text x="124.4" y="22.9">AGND</text>
<text x="125.5" y="20.3">VIN</text>
<text x="37" y="25.4">5</text>
<text x="37" y="27.9">7</text>
<text x="45.9" y="25.4">6</text>
<text x="45.9" y="27.9">8</text>
<text x="106.2" y="25.4">1</text>
<text x="106.2" y="27.9">2</text>
<text x="125.4" y="25.4">3V3</text>
<text x="126" y="27.9">23</text>
<text x="10.4" y="35.9">A</text>
<text x="36.5" y="33">11</text>
<text x="36.5" y="35.6">13</text>
<text x="37" y="30.5">9</text>
<text x="45.4" y="30.5">10</text>
<text x="45.4" y="33">12</text>
<text x="45.4" y="35.6">14</text>
<text x="106.2" y="30.5">3</text>
<text x="106.2" y="33">4</text>
<text x="106.2" y="35.6">5</text>
<text x="126" y="35.6">20</text>
<text x="126" y="33">21</text>
<text x="126" y="30.5">22</text>
<text x="187.7" y="33.8" transform="rotate(-90 187.7 33.8)">8</text>
<text x="192.8" y="34.2" transform="rotate(-90 192.8 34.2)">13</text>
<text x="285.4" y="35.9">A</text>
<text x="36.5" y="38.1">15</text>
<text x="36.5" y="40.6">17</text>
<text x="45.4" y="38.1">16</text>
<text x="45.4" y="40.6">18</text>
<text x="106.2" y="38.1">6</text>
<text x="106.2" y="40.6">7</text>
<text x="126" y="40.6">18</text>
<text x="126" y="38.1">19</text>
<text x="36.5" y="43.2">19</text>
<text x="36.5" y="45.7">21</text>
<text x="45.4" y="43.2">20</text>
<text x="45.4" y="45.7">22</text>
<text x="106.2" y="43.2">8</text>
<text x="106.2" y="45.7">9</text>
<text x="126" y="45.7">16</text>
<text x="126" y="43.2">17</text>
<text x="174.3" y="45.7">24</text>
<text x="204.8" y="45.7">12</text>
<text x="36.5" y="48.3">23</text>
<text x="36.5" y="50.8">25</text>
<text x="36.5" y="53.3">27</text>
<text x="45.4" y="48.3">24</text>
<text x="45.4" y="50.8">26</text>
<text x="45.4" y="53.3">28</text>
<text x="105.7" y="48.3">10</text>
<text x="105.7" y="50.8">11</text>
<text x="105.7" y="53.3">12</text>
<text x="126" y="53.3">13</text>
<text x="126" y="50.8">14</text>
<text x="126" y="48.3">15</text>
<text x="174.3" y="53.3">22</text>
<text x="174.3" y="50.8">23</text>
<text x="174.8" y="48.3">9</text>
<text x="204.8" y="50.8">21</text>
<text x="205.3" y="53.3">7</text>
<text x="36.5" y="55.9">29</text>
<text x="36.5" y="58.4">31</text>
<text x="45.4" y="55.9">30</text>
<text x="45.4" y="58.4">32</text>
<text x="105.1" y="55.9">3V3</text>
<text x="105.7" y="58.4">24</text>
<text x="125" y="55.9">GND</text>
<text x="125.4" y="58.4">A22</text>
<text x="174.3" y="58.4">11</text>
<text x="204.8" y="58.4">10</text>
<text x="36.5" y="61">33</text>
<text x="36.5" y="63.5">35</text>
<text x="45.4" y="61">34</text>
<text x="45.4" y="63.5">36</text>
<text x="105.7" y="61">25</text>
<text x="105.7" y="63.5">26</text>
<text x="125.4" y="61">A21</text>
<text x="126" y="63.5">39</text>
<text x="204.8" y="63.5">20</text>
<text x="205.3" y="61">1</text>
<text x="36.5" y="66">37</text>
<text x="36.5" y="68.6">39</text>
<text x="36.5" y="71.1">41</text>
<text x="45.4" y="66">38</text>
<text x="45.4" y="68.6">40</text>
<text x="45.4" y="71.1">42</text>
<text x="105.7" y="66">27</text>
<text x="105.7" y="68.6">28</text>
<text x="105.7" y="71.1">29</text>
<text x="126" y="71.1">36</text>
<text x="126" y="68.6">37</text>
<text x="126" y="66">38</text>
<text x="36.5" y="73.7">43</text>
<text x="36.5" y="76.2">45</text>
<text x="45.4" y="73.7">44</text>
<text x="45.4" y="76.2">46</text>
<text x="105.7" y="73.7">30</text>
<text x="105.7" y="76.2">31</text>
<text x="126" y="76.2">34</text>
<text x="126" y="73.7">35</text>
<text x="190.2" y="74.9" transform="rotate(-90 190.2 74.9)">18</text>
<text x="105.7" y="78.7">32</text>
<text x="126" y="78.7">33</text>
<text x="10.4" y="85.9">B</text>
<text x="285.4" y="85.9">B</text>
<text x="24.3" y="94">3</text>
<text x="24.3" y="91.4">4</text>
<text x="72.5" y="94">3</text>
<text x="72.5" y="91.4">4</text>
<text x="24.3" y="99.1">1</text>
<text x="24.3" y="96.5">2</text>
<text x="72.5" y="99.1">1</text>
<text x="72.5" y="96.5">2</text>
<text x="114.5" y="100.3">3</text>
<text x="114.5" y="97.8">4</text>
<text x="114.5" y="105.4">1</text>
<text x="114.5" y="102.9">2</text>
<text x="177.5" y="106.1" transform="rotate(-90 177.5 106.1)">6</text>
<text x="182.6" y="106.1" transform="rotate(-90 182.6 106.1)">8</text>
<text x="24.3" y="113">3</text>
<text x="24.3" y="110.5">4</text>
<text x="72.5" y="113">3</text>
<text x="72.5" y="110.5">4</text>
<text x="114.5" y="111.8">4</text>
<text x="192.6" y="110.5">5</text>
<text x="24.3" y="118.1">1</text>
<text x="24.3" y="115.6">2</text>
<text x="72.5" y="118.1">1</text>
<text x="72.5" y="115.6">2</text>
<text x="114.5" y="119.4">1</text>
<text x="114.5" y="116.8">2</text>
<text x="114.5" y="114.3">3</text>
<text x="192.6" y="115.6">4</text>
<text x="192.6" y="125.7">2</text>
<text x="192.6" y="120.6">3</text>
<text x="24.3" y="129.5">4</text>
<text x="177.5" y="131.5" transform="rotate(-90 177.5 131.5)">1</text>
<text x="182.6" y="131.5" transform="rotate(-90 182.6 131.5)">7</text>
<text x="10.4" y="135.9">C</text>
<text x="24.3" y="137.2">1</text>
<text x="24.3" y="134.6">2</text>
<text x="24.3" y="132.1">3</text>
<text x="72.1" y="133.3">10</text>
<text x="72.5" y="135.9">9</text>
<text x="104.3" y="137.2">7</text>
<text x="104.3" y="134.6">8</text>
<text x="141.1" y="135.9">3</text>
<text x="141.1" y="133.3">4</text>
<text x="253.7" y="135.4" transform="rotate(-90 253.7 135.4)">3</text>
<text x="285.4" y="135.9">C</text>
<text x="72.5" y="143.5">6</text>
<text x="72.5" y="141">7</text>
<text x="72.5" y="138.4">8</text>
<text x="104.3" y="142.2">5</text>
<text x="104.3" y="139.7">6</text>
<text x="141.1" y="141">1</text>
<text x="141.1" y="138.4">2</text>
<text x="242.1" y="138.4">1</text>
<text x="242.1" y="141">4</text>
<text x="264.9" y="141">7</text>
<text x="24.3" y="148.6">4</text>
<text x="72.5" y="148.6">4</text>
<text x="72.5" y="146">5</text>
<text x="104.3" y="149.9">2</text>
<text x="104.3" y="147.3">3</text>
<text x="104.3" y="144.8">4</text>
<text x="141.1" y="149.9">3</text>
<text x="141.1" y="147.3">4</text>
<text x="242.1" y="146">5</text>
<text x="242.1" y="148.6">8</text>
<text x="264.9" y="146">6</text>
<text x="24.3" y="153.7">2</text>
<text x="24.3" y="151.1">3</text>
<text x="72.5" y="153.7">2</text>
<text x="72.5" y="151.1">3</text>
<text x="104.3" y="152.4">1</text>
<text x="141.1" y="154.9">1</text>
<text x="141.1" y="152.4">2</text>
<text x="253.7" y="153.1" transform="rotate(-90 253.7 153.1)">2</text>
<text x="24.3" y="156.2">1</text>
<text x="72.5" y="156.2">1</text>
<text x="24.3" y="167.6">3</text>
<text x="24.3" y="172.7">1</text>
<text x="24.3" y="170.2">2</text>
<text x="72.5" y="174">6</text>
<text x="131.7" y="170.2">10</text>
<text x="132.2" y="172.7">9</text>
<text x="72.5" y="179.1">4</text>
<text x="72.5" y="176.5">5</text>
<text x="132.2" y="177.8">7</text>
<text x="132.2" y="175.3">8</text>
<text x="10.4" y="185.9">D</text>
<text x="24.3" y="184.1">3</text>
<text x="72.5" y="184.1">2</text>
<text x="72.5" y="181.6">3</text>
<text x="132.2" y="185.4">4</text>
<text x="132.2" y="182.9">5</text>
<text x="132.2" y="180.3">6</text>
<text x="285.4" y="185.9">D</text>
<text x="24.3" y="189.2">1</text>
<text x="24.3" y="186.7">2</text>
<text x="72.5" y="186.7">1</text>
<text x="132.2" y="190.5">2</text>
<text x="132.2" y="188">3</text>
<text x="132.2" y="193">1</text>
<text x="35" y="199.9">1</text>
<text x="85" y="199.9">2</text>
<text x="135" y="199.9">3</text>
<text x="185" y="199.9">4</text>
<text x="235" y="199.9">5</text>
<text x="285" y="199.9">6</text>
</g>
<g font-size="1.8" fill="#008484">
<text x="30.1" y="15.2">+5V</text>
<text x="49.2" y="15.2">+5V</text>
<text x="95.5" y="15.2">+3.3V</text>
<text x="130.5" y="15.2">+5V</text>
<text x="136.1" y="15.2">+3.3V</text>
<text x="185.6" y="16.4">+3.3V</text>
<text x="238.9" y="18">PWR_FLAG</text>
<text x="250.3" y="18">PWR_FLAG</text>
<text x="261.7" y="18">PWR_FLAG</text>
<text x="40.8" y="18.7">P1</text>
<text x="110.2" y="23.7">0</text>
<text x="110.2" y="21.2">GND</text>
<text x="118.2" y="23.7">AGND</text>
<text x="120.5" y="21.2">VIN</text>
<text x="177.1" y="23.6" transform="rotate(-90 177.1 23.6)">C2</text>
<text x="23.4" y="25.1">GND</text>
<text x="56.5" y="25.1">GND</text>
<text x="110.2" y="26.3">1</text>
<text x="110.2" y="28.8">2</text>
<text x="120.3" y="26.3">3V3</text>
<text x="121.5" y="28.8">23</text>
<text x="172" y="26.2" transform="rotate(-90 172 26.2)">0.1uF</text>
<text x="110.2" y="31.4">3</text>
<text x="110.2" y="33.9">4</text>
<text x="121.5" y="33.9">21</text>
<text x="121.5" y="31.4">22</text>
<text x="172" y="33.3" transform="rotate(-90 172 33.3)">10nF</text>
<text x="177.1" y="31.3" transform="rotate(-90 177.1 31.3)">C3</text>
<text x="198.3" y="35.2">U3</text>
<text x="241.9" y="32.7">GND</text>
<text x="252.9" y="32.3">+3.3V</text>
<text x="265.1" y="32.3">+5V</text>
<text x="110.2" y="36.4">5</text>
<text x="110.2" y="39">6</text>
<text x="110.2" y="41.5">7</text>
<text x="121.5" y="41.5">18</text>
<text x="121.5" y="39">19</text>
<text x="121.5" y="36.4">20</text>
<text x="160.6" y="37.8">GND</text>
<text x="188.6" y="41.9" transform="rotate(-90 188.6 41.9)">VDDIO</text>
<text x="193.7" y="40.1" transform="rotate(-90 193.7 40.1)">VDD</text>
<text x="110.2" y="44.1">8</text>
<text x="110.2" y="46.6">9</text>
<text x="121.5" y="46.6">16</text>
<text x="121.5" y="44.1">17</text>
<text x="178.3" y="46.6">SDA/MOSI</text>
<text x="199.8" y="46.6">INT</text>
<text x="110.2" y="49.1">10</text>
<text x="110.2" y="51.7">11</text>
<text x="121.5" y="51.7">14</text>
<text x="121.5" y="49.1">15</text>
<text x="178.3" y="51.7">SCL/SCLK</text>
<text x="178.3" y="49.1">AD0/MISO</text>
<text x="194.2" y="51.7">AUX_SDA</text>
<text x="42.6" y="54.1" transform="rotate(-90 42.6 54.1)">CONN_02X23</text>
<text x="110.2" y="54.2">12</text>
<text x="110.2" y="59.3">24</text>
<text x="110.2" y="56.8">3V3</text>
<text x="119.5" y="56.8">GND</text>
<text x="120.2" y="59.3">A22</text>
<text x="121.5" y="54.2">13</text>
<text x="178.3" y="59.3">FSYNC</text>
<text x="178.3" y="54.2">CS</text>
<text x="194.4" y="54.2">AUX_SCL</text>
<text x="195.1" y="59.3">REGOUT</text>
<text x="110.2" y="61.8">25</text>
<text x="110.2" y="64.4">26</text>
<text x="120.2" y="61.8">A21</text>
<text x="121.5" y="64.4">39</text>
<text x="164.4" y="65.7">GND</text>
<text x="191.3" y="61.8">RESV_VDDIO</text>
<text x="193" y="64.4">RESV_GND</text>
<text x="221.7" y="60.5">0.1uF</text>
<text x="224.3" y="65.6">C5</text>
<text x="241.5" y="62.1">+3.3V</text>
<text x="252.9" y="62.1">+3.3V</text>
<text x="260.6" y="62.1">+3.3V</text>
<text x="110.2" y="66.9">27</text>
<text x="110.2" y="69.5">28</text>
<text x="121.5" y="69.5">37</text>
<text x="121.5" y="66.9">38</text>
<text x="191.1" y="70.9" transform="rotate(-90 191.1 70.9)">GND</text>
<text x="110.2" y="72">29</text>
<text x="110.2" y="74.5">30</text>
<text x="110.2" y="77.1">31</text>
<text x="121.5" y="77.1">34</text>
<text x="121.5" y="74.5">35</text>
<text x="121.5" y="72">36</text>
<text x="193.9" y="73.3">MPU-9250</text>
<text x="225.4" y="74.6">GND</text>
<text x="242" y="76.3" transform="rotate(-90 242 76.3)">D1</text>
<text x="247.1" y="76.9" transform="rotate(-90 247.1 76.9)">LED</text>
<text x="256" y="74.1" transform="rotate(-90 256 74.1)">2k2</text>
<text x="258" y="73.8" transform="rotate(-90 258 73.8)">R2</text>
<text x="263.6" y="74.1" transform="rotate(-90 263.6 74.1)">2k2</text>
<text x="265.6" y="73.8" transform="rotate(-90 265.6 73.8)">R3</text>
<text x="110.2" y="79.6">32</text>
<text x="121.5" y="79.6">33</text>
<text x="34" y="87.5">+5V</text>
<text x="82.2" y="87.5">+5V</text>
<text x="99.6" y="86">GND</text>
<text x="130.1" y="86">GND</text>
<text x="175.5" y="88.8">+3.3V</text>
<text x="188.5" y="87.3">GND</text>
<text x="244.5" y="89.3" transform="rotate(-90 244.5 89.3)">110</text>
<text x="246.6" y="89" transform="rotate(-90 246.6 89)">R1</text>
<text x="124.1" y="92.6">+5V</text>
<text x="19.6" y="101.1" transform="rotate(-90 19.6 101.1)">CONN_01X04</text>
<text x="67.9" y="101.1" transform="rotate(-90 67.9 101.1)">CONN_01X04</text>
<text x="165.7" y="99.9" transform="rotate(-90 165.7 99.9)">0.1uF</text>
<text x="170.7" y="97.3" transform="rotate(-90 170.7 97.3)">C1</text>
<text x="187.2" y="99.9" transform="rotate(-90 187.2 99.9)">0.1uF</text>
<text x="192.3" y="97.3" transform="rotate(-90 192.3 97.3)">C4</text>
<text x="241.9" y="100">GND</text>
<text x="20.5" y="102.4">P4</text>
<text x="28.5" y="105.1">GND</text>
<text x="34" y="106.6">+5V</text>
<text x="68.8" y="102.4">P2</text>
<text x="76.8" y="105.1">GND</text>
<text x="82.2" y="106.6">+5V</text>
<text x="109.8" y="107.5" transform="rotate(-90 109.8 107.5)">CONN_01X04</text>
<text x="156.8" y="102.5">GND</text>
<text x="194.9" y="102.5">GND</text>
<text x="110.2" y="108.8">P10</text>
<text x="183.5" y="112.4" transform="rotate(-90 183.5 112.4)">VDD</text>
<text x="186.2" y="111.4">SDO</text>
<text x="167" y="117.9">U2</text>
<text x="178.4" y="114.3" transform="rotate(-90 178.4 114.3)">VDDIO</text>
<text x="186.3" y="116.5">SCK</text>
<text x="232.6" y="119.3">+3.3V</text>
<text x="252.4" y="119.3">+5V</text>
<text x="19.6" y="120.2" transform="rotate(-90 19.6 120.2)">CONN_01X04</text>
<text x="20.5" y="121.5">P5</text>
<text x="28.5" y="124.1">GND</text>
<text x="34" y="125.6">+5V</text>
<text x="67.9" y="120.2" transform="rotate(-90 67.9 120.2)">CONN_01X04</text>
<text x="68.8" y="121.5">P3</text>
<text x="76.8" y="124.1">GND</text>
<text x="109.8" y="121.5" transform="rotate(-90 109.8 121.5)">CONN_01X04</text>
<text x="110.2" y="122.7">P11</text>
<text x="162.2" y="120.2">BME280</text>
<text x="187" y="121.5">SDI</text>
<text x="68.9" y="131.6">J1</text>
<text x="112.7" y="130.7">+5V</text>
<text x="118.7" y="126.7">GND</text>
<text x="150.8" y="128.2">+5V</text>
<text x="178.4" y="128" transform="rotate(-90 178.4 128)">GND</text>
<text x="183.5" y="128" transform="rotate(-90 183.5 128)">GND</text>
<text x="186.3" y="126.6">CSB</text>
<text x="217.8" y="130.5">GND</text>
<text x="225.3" y="130.3" transform="rotate(-90 225.3 130.3)">0.1uF</text>
<text x="230.4" y="127.8" transform="rotate(-90 230.4 127.8)">C6</text>
<text x="236.8" y="130.5">GND</text>
<text x="244.4" y="130.3" transform="rotate(-90 244.4 130.3)">0.1uF</text>
<text x="249.5" y="127.8" transform="rotate(-90 249.5 127.8)">C7</text>
<text x="259.2" y="134.3">U4</text>
<text x="19.6" y="139.2" transform="rotate(-90 19.6 139.2)">CONN_01X04</text>
<text x="20.5" y="140.5">P6</text>
<text x="28.5" y="143.2">GND</text>
<text x="136.4" y="143" transform="rotate(-90 136.4 143)">CONN_01X04</text>
<text x="244.9" y="139.3">TXD</text>
<text x="244.9" y="141.9">RXD</text>
<text x="254.6" y="140.9" transform="rotate(-90 254.6 140.9)">VDD</text>
<text x="258" y="141.9">CANH</text>
<text x="34" y="144.7">+5V</text>
<text x="99.6" y="149.4" transform="rotate(-90 99.6 149.4)">CONN_01X08</text>
<text x="136.8" y="144.3">P12</text>
<text x="180.9" y="145.7">GND</text>
<text x="244.9" y="146.9">Vio</text>
<text x="244.9" y="149.5">STBY</text>
<text x="258.2" y="146.9">CANL</text>
<text x="271.6" y="144.9" transform="rotate(-90 271.6 144.9)">R4</text>
<text x="273.6" y="145.2" transform="rotate(-90 273.6 145.2)">120</text>
<text x="67.9" y="151.5" transform="rotate(-90 67.9 151.5)">Conn_01x10</text>
<text x="100" y="155.7">P15</text>
<text x="254.6" y="150.4" transform="rotate(-90 254.6 150.4)">VSS</text>
<text x="259.1" y="154.6">MCP2562-H-SN</text>
<text x="19.6" y="158.3" transform="rotate(-90 19.6 158.3)">CONN_01X04</text>
<text x="20.5" y="159.6">P7</text>
<text x="108.5" y="158.4">GND</text>
<text x="136.4" y="157" transform="rotate(-90 136.4 157)">CONN_01X04</text>
<text x="136.8" y="158.3">P13</text>
<text x="28.5" y="162.2">GND</text>
<text x="31.4" y="163.7">+5V</text>
<text x="76.8" y="162.2">GND</text>
<text x="86" y="167.6">+5V</text>
<text x="136.1" y="162.5">+3.3V</text>
<text x="145.4" y="162.2">GND</text>
<text x="252" y="162.2">GND</text>
<text x="68.9" y="172.3">J2</text>
<text x="128.6" y="168.4">J3</text>
<text x="19.6" y="176.1" transform="rotate(-90 19.6 176.1)">CONN_01X03</text>
<text x="20.5" y="176.1">P8</text>
<text x="28.5" y="178.7">GND</text>
<text x="67.9" y="185.8" transform="rotate(-90 67.9 185.8)">Conn_01x06</text>
<text x="127.6" y="188.3" transform="rotate(-90 127.6 188.3)">Conn_01x10</text>
<text x="19.6" y="192.6" transform="rotate(-90 19.6 192.6)">CONN_01X03</text>
<text x="20.5" y="192.6">P9</text>
<text x="28.5" y="195.2">GND</text>
<text x="79.3" y="195.2">GND</text>
</g>
<g font-size="1.8">
<text x="143.5" y="22.9">AGND</text>
<text x="147.3" y="170.2">AGND</text>
</g>
<g font-size="1.8" fill="#0000c2">
<text x="92.7" y="165">NOTE: AIN9 and AIN8</text>
<text x="92.7" y="167">are connected to the</text>
<text x="92.7" y="169.1">incorrect pins and do</text>
<text x="92.7" y="171.1">not measure</text>
<text x="92.7" y="173.2">voltage / current from</text>
<text x="92.7" y="175.3">the power connector</text>
</g>
<g font-size="1.4" fill="#840000">
<text x="243.6" y="72.4" transform="rotate(-90 243.6 72.4)">2</text>
<text x="243.6" y="78.7" transform="rotate(-90 243.6 78.7)">1</text>
</g>
</svg>
